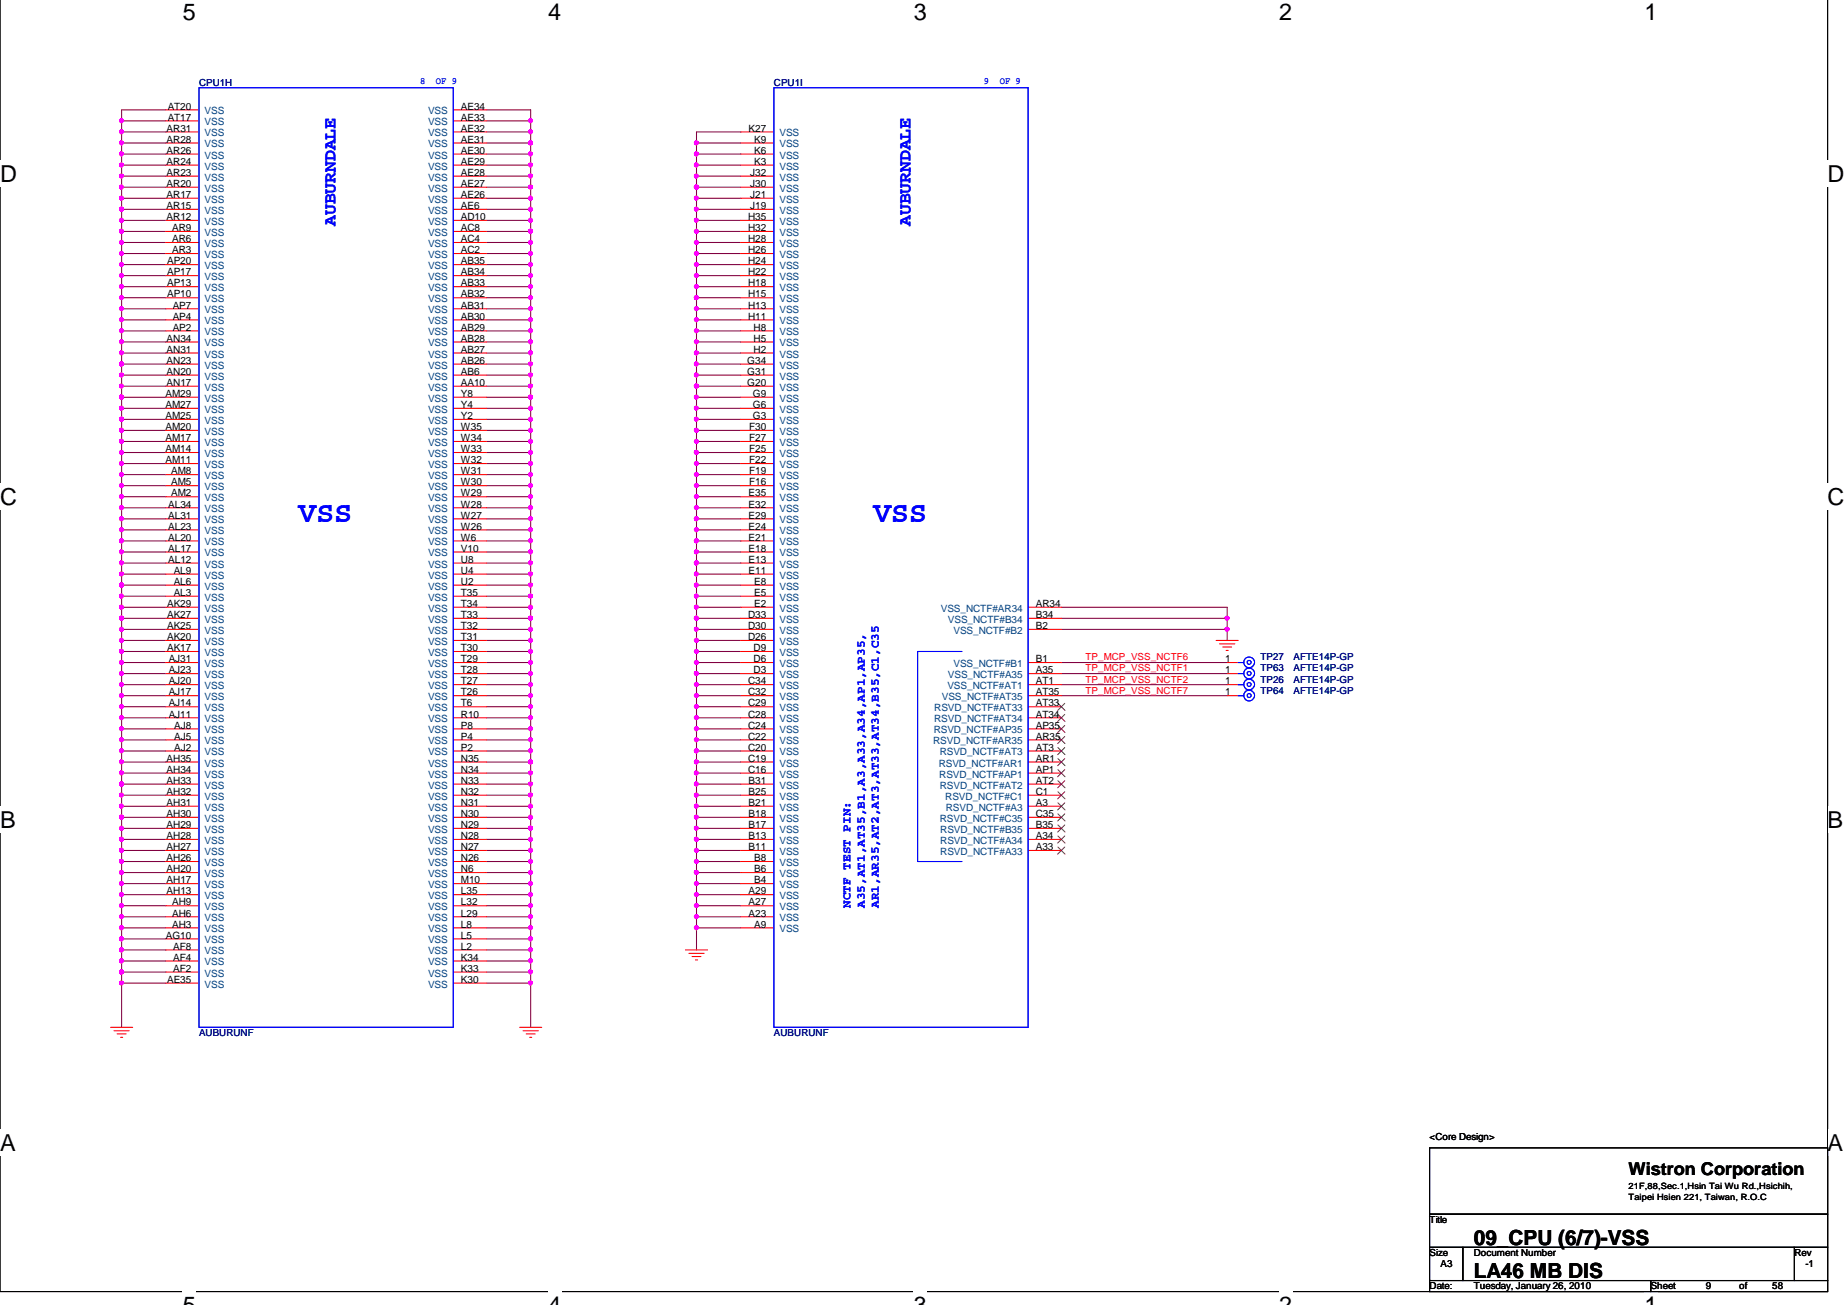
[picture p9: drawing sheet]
<svg xmlns="http://www.w3.org/2000/svg" width="297mm" height="210mm" viewBox="0 0 297 210" stroke-linecap="round" stroke-linejoin="round" font-family="sans-serif">
<path d="M0 -.1v207.8h293.9v-207.8" fill="none" stroke="#000" stroke-width=".17"/>
<g fill="#fff">
<path d="M29.4 -.1h2.1v4.2h-2.1z"/>
<path d="M29.4 207.7h2.1v2.2h-2.1z"/>
<path d="M88.1 -.1h2.2v4.2h-2.2z"/>
<path d="M88.1 207.7h2.2v2.2h-2.2z"/>
<path d="M146.9 -.1h2.2v4.2h-2.2z"/>
<path d="M146.9 207.7h2.2v2.2h-2.2z"/>
<path d="M205.7 -.1h2.1v4.2h-2.1z"/>
<path d="M205.7 207.7h2.1v2.2h-2.1z"/>
<path d="M264.5 -.1h2.1v4.2h-2.1z"/>
<path d="M264.5 207.7h2.1v2.2h-2.1z"/>
<path d="M0 25.8h2.8v4.3h-2.8z"/>
<path d="M293.9 25.8h2.8v4.3h-2.8z"/>
<path d="M0 77.8h2.8v4.2h-2.8z"/>
<path d="M293.9 77.8h2.8v4.2h-2.8z"/>
<path d="M0 129.8h2.5v4.2h-2.5z"/>
<path d="M293.9 129.8h2.6v4.2h-2.6z"/>
<path d="M0 181.7h2.5v4.2h-2.5z"/>
<path d="M293.9 181.7h2.6v4.2h-2.6z"/>
</g>
<g fill="none" stroke="#800040" stroke-width=".17">
<path d="M19.6 19.4h7.1M26.7 17.7h-7.1v147.5M78.2 17.7h7.1v147.5M78.2 19.4h7.1M19.6 24.8h7.1M19.6 26.6h7.1M19.6 28.3h7.1M19.6 37.2h7.1M19.6 39h7.1M19.6 30.1h7.1M19.6 31.9h7.1M19.6 33.7h7.1"/>
<path d="M19.6 35.4h7.1M19.6 21.2h7.1M19.6 23h7.1M78.2 24.8h7.1M78.2 26.6h7.1M78.2 28.3h7.1M78.2 37.2h7.1M78.2 39h7.1M78.2 30.1h7.1M78.2 31.9h7.1M78.2 33.7h7.1M78.2 35.4h7.1"/>
<path d="M78.2 21.2h7.1M78.2 23h7.1M112 24.8h7.1M112 26.6h7.1M112 28.3h7.1M112 37.2h7.1M112 39h7.1M112 30.1h7.1M112 31.9h7.1M112 33.7h7.1M112 35.4h7.1M112 23h7.1"/>
<path d="M119.1 21.2h-7.1v131.6M19.6 40.8h7.1M19.6 49.7h7.1M19.6 51.4h7.1M19.6 42.6h7.1M19.6 53.2h7.1M19.6 44.3h7.1M19.6 46.1h7.1M19.6 47.9h7.1M19.6 55h7.1M19.6 56.8h7.1M19.6 58.6h7.1"/>
<path d="M78.2 40.8h7.1M78.2 49.7h7.1M78.2 51.4h7.1M78.2 42.6h7.1M78.2 53.2h7.1M78.2 44.3h7.1M78.2 46.1h7.1M78.2 47.9h7.1M78.2 55h7.1M78.2 56.8h7.1M78.2 58.6h7.1M112 40.8h7.1"/>
<path d="M112 49.7h7.1M112 51.4h7.1M112 42.6h7.1M112 53.2h7.1M112 44.3h7.1M112 46.1h7.1M112 47.9h7.1M112 55h7.1M112 56.8h7.1M112 58.6h7.1M19.6 62.1h7.1M19.6 63.9h7.1"/>
<path d="M19.6 65.7h7.1M19.6 74.6h7.1M19.6 76.3h7.1M19.6 67.5h7.1M19.6 78.1h7.1M19.6 69.2h7.1M19.6 71h7.1M19.6 72.8h7.1M19.6 79.9h7.1M19.6 60.3h7.1M78.2 62.1h7.1M78.2 63.9h7.1"/>
<path d="M78.2 65.7h7.1M78.2 74.6h7.1M78.2 76.3h7.1M78.2 67.5h7.1M78.2 78.1h7.1M78.2 69.2h7.1M78.2 71h7.1M78.2 72.8h7.1M78.2 79.9h7.1M78.2 60.3h7.1M112 62.1h7.1M112 63.9h7.1"/>
<path d="M112 65.7h7.1M112 74.6h7.1M112 76.3h7.1M112 67.5h7.1M112 78.1h7.1M112 69.2h7.1M112 71h7.1M112 72.8h7.1M112 79.9h7.1M112 60.3h7.1M19.6 99.5h7.1M19.6 92.3h7.1"/>
<path d="M19.6 94.1h7.1M19.6 95.9h7.1M19.6 97.7h7.1M19.6 87h7.1M19.6 88.8h7.1M19.6 90.6h7.1M19.6 81.7h7.1M19.6 83.5h7.1M19.6 85.2h7.1M78.2 99.5h7.1M78.2 92.3h7.1M78.2 94.1h7.1"/>
<path d="M78.2 95.9h7.1M78.2 97.7h7.1M78.2 87h7.1M78.2 88.8h7.1M78.2 90.6h7.1M78.2 81.7h7.1M78.2 83.5h7.1M78.2 85.2h7.1M112 99.5h7.1M112 92.3h7.1M112 94.1h7.1M112 95.9h7.1"/>
<path d="M112 97.7h7.1M112 87h7.1M112 88.8h7.1M112 90.6h7.1M112 81.7h7.1M112 83.5h7.1M112 85.2h7.1M170.7 99.5h26.7M170.7 97.7h26.7v5.3M19.6 101.2h7.1M19.6 103h7.1M19.6 111.9h7.1"/>
<path d="M19.6 113.7h7.1M19.6 104.8h7.1M19.6 115.5h7.1M19.6 106.6h7.1M19.6 108.3h7.1M19.6 110.1h7.1M19.6 117.2h7.1M19.6 119h7.1M78.2 101.2h7.1M78.2 103h7.1M78.2 111.9h7.1M78.2 113.7h7.1"/>
<path d="M78.2 104.8h7.1M78.2 115.5h7.1M78.2 106.6h7.1M78.2 108.3h7.1M78.2 110.1h7.1M78.2 117.2h7.1M78.2 119h7.1M112 101.2h7.1M112 103h7.1M112 111.9h7.1M112 113.7h7.1M112 104.8h7.1"/>
<path d="M112 115.5h7.1M112 106.6h7.1M112 108.3h7.1M112 110.1h7.1M112 117.2h7.1M112 119h7.1M170.7 101.2h26.7M170.7 111.9h26.7M170.7 106.6h26.7M170.7 108.3h26.7M170.7 110.1h26.7M19.6 124.3h7.1"/>
<path d="M19.6 126.1h7.1M19.6 127.9h7.1M19.6 120.8h7.1M19.6 122.6h7.1M19.6 131.5h7.1M19.6 133.2h7.1M19.6 135h7.1M19.6 129.7h7.1M19.6 136.8h7.1M19.6 138.6h7.1M78.2 124.3h7.1M78.2 126.1h7.1"/>
<path d="M78.2 127.9h7.1M78.2 120.8h7.1M78.2 122.6h7.1M78.2 131.5h7.1M78.2 133.2h7.1M78.2 135h7.1M78.2 129.7h7.1M78.2 136.8h7.1M78.2 138.6h7.1M112 124.3h7.1M112 126.1h7.1M112 127.9h7.1"/>
<path d="M112 120.8h7.1M112 122.6h7.1M112 131.5h7.1M112 133.2h7.1M112 135h7.1M112 129.7h7.1M112 136.8h7.1M112 138.6h7.1M19.6 143.9h7.1M19.6 145.7h7.1M19.6 147.5h7.1M19.6 140.3h7.1"/>
<path d="M19.6 142.1h7.1M19.6 154.6h7.1M19.6 156.4h7.1M19.6 158.1h7.1M19.6 149.2h7.1M19.6 151h7.1M19.6 152.8h7.1M78.2 143.9h7.1M78.2 145.7h7.1M78.2 147.5h7.1M78.2 140.3h7.1M78.2 142.1h7.1"/>
<path d="M78.2 154.6h7.1M78.2 156.4h7.1M78.2 158.1h7.1M78.2 149.2h7.1M78.2 151h7.1M78.2 152.8h7.1M112 143.9h7.1M112 145.7h7.1M112 147.5h7.1M112 140.3h7.1M112 142.1h7.1M112 149.2h7.1"/>
</g>
<g fill="#f0f" stroke="#f0f" stroke-width=".17">
<circle cx="19.5" cy="99.4" r=".32"/>
<circle cx="19.5" cy="92.3" r=".32"/>
<circle cx="19.5" cy="111.9" r=".32"/>
<circle cx="19.5" cy="113.7" r=".32"/>
<circle cx="19.5" cy="104.8" r=".32"/>
<circle cx="19.5" cy="115.4" r=".32"/>
<circle cx="19.5" cy="106.5" r=".32"/>
<circle cx="19.5" cy="108.3" r=".32"/>
<circle cx="19.5" cy="94.1" r=".32"/>
<circle cx="19.5" cy="124.3" r=".32"/>
<circle cx="19.5" cy="126.1" r=".32"/>
<circle cx="19.5" cy="117.2" r=".32"/>
<circle cx="19.5" cy="24.8" r=".32"/>
<circle cx="19.5" cy="119" r=".32"/>
<circle cx="19.5" cy="120.8" r=".32"/>
<circle cx="19.5" cy="122.5" r=".32"/>
<circle cx="19.5" cy="97.7" r=".32"/>
<circle cx="19.5" cy="127.9" r=".32"/>
<circle cx="19.5" cy="101.2" r=".32"/>
<circle cx="19.5" cy="110.1" r=".32"/>
<circle cx="19.5" cy="103" r=".32"/>
<circle cx="85.3" cy="158.1" r=".32"/>
<circle cx="85.3" cy="90.5" r=".32"/>
<circle cx="85.3" cy="79.9" r=".32"/>
<circle cx="85.3" cy="76.3" r=".32"/>
<circle cx="85.3" cy="47.9" r=".32"/>
<circle cx="85.3" cy="30.1" r=".32"/>
<circle cx="85.3" cy="149.2" r=".32"/>
<circle cx="85.3" cy="142.1" r=".32"/>
<circle cx="85.3" cy="94.1" r=".32"/>
<circle cx="85.3" cy="65.6" r=".32"/>
<circle cx="85.3" cy="62.1" r=".32"/>
<circle cx="85.3" cy="51.4" r=".32"/>
<circle cx="85.3" cy="26.5" r=".32"/>
<circle cx="85.3" cy="21.2" r=".32"/>
<circle cx="85.3" cy="33.6" r=".32"/>
<circle cx="85.3" cy="108.3" r=".32"/>
<circle cx="85.3" cy="113.7" r=".32"/>
<circle cx="85.3" cy="140.3" r=".32"/>
<circle cx="85.3" cy="87" r=".32"/>
<circle cx="85.3" cy="39" r=".32"/>
<circle cx="85.3" cy="120.8" r=".32"/>
<circle cx="85.3" cy="126.1" r=".32"/>
<circle cx="85.3" cy="124.3" r=".32"/>
<circle cx="85.3" cy="106.5" r=".32"/>
<circle cx="85.3" cy="85.2" r=".32"/>
<circle cx="85.3" cy="67.4" r=".32"/>
<circle cx="85.3" cy="44.3" r=".32"/>
<circle cx="85.3" cy="122.5" r=".32"/>
<circle cx="85.3" cy="103" r=".32"/>
<circle cx="85.3" cy="23" r=".32"/>
<circle cx="85.3" cy="143.9" r=".32"/>
<circle cx="85.3" cy="46.1" r=".32"/>
<circle cx="85.3" cy="81.6" r=".32"/>
<circle cx="85.3" cy="56.8" r=".32"/>
<circle cx="85.3" cy="40.8" r=".32"/>
<circle cx="85.3" cy="24.8" r=".32"/>
<circle cx="85.3" cy="127.9" r=".32"/>
<circle cx="85.3" cy="83.4" r=".32"/>
<circle cx="85.3" cy="136.8" r=".32"/>
<circle cx="85.3" cy="152.8" r=".32"/>
<circle cx="85.3" cy="151" r=".32"/>
<circle cx="85.3" cy="138.5" r=".32"/>
<circle cx="85.3" cy="117.2" r=".32"/>
<circle cx="85.3" cy="111.9" r=".32"/>
<circle cx="85.3" cy="88.8" r=".32"/>
<circle cx="85.3" cy="63.9" r=".32"/>
<circle cx="85.3" cy="145.7" r=".32"/>
<circle cx="85.3" cy="110.1" r=".32"/>
<circle cx="85.3" cy="42.5" r=".32"/>
<circle cx="85.3" cy="49.6" r=".32"/>
<circle cx="85.3" cy="154.5" r=".32"/>
<circle cx="85.3" cy="97.7" r=".32"/>
<circle cx="85.3" cy="92.3" r=".32"/>
<circle cx="85.3" cy="58.5" r=".32"/>
<circle cx="85.3" cy="55" r=".32"/>
<circle cx="85.3" cy="53.2" r=".32"/>
<circle cx="85.3" cy="99.4" r=".32"/>
<circle cx="85.3" cy="74.5" r=".32"/>
<circle cx="85.3" cy="37.2" r=".32"/>
<circle cx="85.3" cy="28.3" r=".32"/>
<circle cx="85.3" cy="115.4" r=".32"/>
<circle cx="85.3" cy="104.8" r=".32"/>
<circle cx="85.3" cy="101.2" r=".32"/>
<circle cx="19.5" cy="131.4" r=".32"/>
<circle cx="19.5" cy="135" r=".32"/>
<circle cx="19.5" cy="143.9" r=".32"/>
<circle cx="19.5" cy="145.7" r=".32"/>
<circle cx="19.5" cy="136.8" r=".32"/>
<circle cx="19.5" cy="138.5" r=".32"/>
<circle cx="19.5" cy="140.3" r=".32"/>
<circle cx="19.5" cy="142.1" r=".32"/>
<circle cx="19.5" cy="129.7" r=".32"/>
<circle cx="19.5" cy="133.2" r=".32"/>
<circle cx="19.5" cy="147.4" r=".32"/>
<circle cx="19.5" cy="28.3" r=".32"/>
<circle cx="112" cy="85.2" r=".32"/>
<circle cx="112" cy="78.1" r=".32"/>
<circle cx="112" cy="136.8" r=".32"/>
<circle cx="112" cy="124.3" r=".32"/>
<circle cx="112" cy="97.7" r=".32"/>
<circle cx="112" cy="92.3" r=".32"/>
<circle cx="112" cy="76.3" r=".32"/>
<circle cx="112" cy="133.2" r=".32"/>
<circle cx="112" cy="74.5" r=".32"/>
<circle cx="112" cy="24.8" r=".32"/>
<circle cx="112" cy="51.4" r=".32"/>
<circle cx="112" cy="49.6" r=".32"/>
<circle cx="112" cy="56.8" r=".32"/>
<circle cx="112" cy="44.3" r=".32"/>
<circle cx="112" cy="142.1" r=".32"/>
<circle cx="112" cy="101.2" r=".32"/>
<circle cx="112" cy="106.5" r=".32"/>
<circle cx="112" cy="103" r=".32"/>
<circle cx="112" cy="40.8" r=".32"/>
<circle cx="112" cy="23" r=".32"/>
<circle cx="112" cy="31.9" r=".32"/>
<circle cx="112" cy="122.5" r=".32"/>
<circle cx="112" cy="35.4" r=".32"/>
<circle cx="112" cy="120.8" r=".32"/>
<circle cx="112" cy="115.4" r=".32"/>
<circle cx="112" cy="60.3" r=".32"/>
<circle cx="112" cy="65.6" r=".32"/>
<circle cx="112" cy="140.3" r=".32"/>
<circle cx="112" cy="131.4" r=".32"/>
<circle cx="112" cy="37.2" r=".32"/>
<circle cx="112" cy="111.9" r=".32"/>
<circle cx="112" cy="110.1" r=".32"/>
<circle cx="112" cy="108.3" r=".32"/>
<circle cx="112" cy="88.8" r=".32"/>
<circle cx="112" cy="55" r=".32"/>
<circle cx="112" cy="53.2" r=".32"/>
<circle cx="112" cy="33.6" r=".32"/>
<circle cx="112" cy="127.9" r=".32"/>
<circle cx="112" cy="126.1" r=".32"/>
<circle cx="112" cy="72.8" r=".32"/>
<circle cx="112" cy="30.1" r=".32"/>
<circle cx="112" cy="63.9" r=".32"/>
<circle cx="112" cy="143.9" r=".32"/>
<circle cx="112" cy="129.7" r=".32"/>
<circle cx="112" cy="94.1" r=".32"/>
<circle cx="112" cy="90.5" r=".32"/>
<circle cx="112" cy="99.4" r=".32"/>
<circle cx="112" cy="113.7" r=".32"/>
<circle cx="112" cy="62.1" r=".32"/>
<circle cx="112" cy="47.9" r=".32"/>
<circle cx="112" cy="145.7" r=".32"/>
<circle cx="112" cy="39" r=".32"/>
<circle cx="19.5" cy="154.5" r=".32"/>
<circle cx="19.5" cy="156.3" r=".32"/>
<circle cx="19.5" cy="158.1" r=".32"/>
<circle cx="19.5" cy="149.2" r=".32"/>
<circle cx="19.5" cy="151" r=".32"/>
<circle cx="19.5" cy="152.8" r=".32"/>
<circle cx="197.3" cy="99.4" r=".32"/>
<circle cx="197.3" cy="101.2" r=".32"/>
<circle cx="19.5" cy="37.2" r=".32"/>
<circle cx="19.5" cy="30.1" r=".32"/>
<circle cx="19.5" cy="40.8" r=".32"/>
<circle cx="19.5" cy="31.9" r=".32"/>
<circle cx="19.5" cy="33.6" r=".32"/>
<circle cx="19.5" cy="35.4" r=".32"/>
<circle cx="19.5" cy="19.4" r=".32"/>
<circle cx="85.3" cy="131.4" r=".32"/>
<circle cx="85.3" cy="133.2" r=".32"/>
<circle cx="85.3" cy="135" r=".32"/>
<circle cx="85.3" cy="35.4" r=".32"/>
<circle cx="85.3" cy="71" r=".32"/>
<circle cx="85.3" cy="72.8" r=".32"/>
<circle cx="19.5" cy="42.5" r=".32"/>
<circle cx="19.5" cy="44.3" r=".32"/>
<circle cx="19.5" cy="46.1" r=".32"/>
<circle cx="19.5" cy="47.9" r=".32"/>
<circle cx="19.5" cy="49.6" r=".32"/>
<circle cx="19.5" cy="51.4" r=".32"/>
<circle cx="19.5" cy="55" r=".32"/>
<circle cx="19.5" cy="21.2" r=".32"/>
<circle cx="112" cy="119" r=".32"/>
<circle cx="19.5" cy="62.1" r=".32"/>
<circle cx="19.5" cy="63.9" r=".32"/>
<circle cx="112" cy="28.3" r=".32"/>
<circle cx="19.5" cy="74.5" r=".32"/>
<circle cx="19.5" cy="67.4" r=".32"/>
<circle cx="19.5" cy="69.2" r=".32"/>
<circle cx="19.5" cy="71" r=".32"/>
<circle cx="112" cy="138.5" r=".32"/>
<circle cx="112" cy="149.2" r=".32"/>
<circle cx="19.5" cy="56.8" r=".32"/>
<circle cx="19.5" cy="87" r=".32"/>
<circle cx="19.5" cy="79.9" r=".32"/>
<circle cx="19.5" cy="81.6" r=".32"/>
<circle cx="19.5" cy="83.4" r=".32"/>
<circle cx="19.5" cy="85.2" r=".32"/>
<circle cx="19.5" cy="58.5" r=".32"/>
<circle cx="19.5" cy="76.3" r=".32"/>
<circle cx="19.5" cy="65.6" r=".32"/>
<circle cx="19.5" cy="90.5" r=".32"/>
<circle cx="19.5" cy="78.1" r=".32"/>
<circle cx="19.5" cy="72.8" r=".32"/>
<circle cx="112" cy="46.1" r=".32"/>
<circle cx="112" cy="69.2" r=".32"/>
<circle cx="112" cy="71" r=".32"/>
<circle cx="112" cy="81.6" r=".32"/>
<circle cx="112" cy="83.4" r=".32"/>
<circle cx="112" cy="87" r=".32"/>
<circle cx="19.5" cy="23" r=".32"/>
<circle cx="19.5" cy="26.5" r=".32"/>
<circle cx="85.3" cy="147.4" r=".32"/>
<circle cx="85.3" cy="156.3" r=".32"/>
<circle cx="112" cy="58.5" r=".32"/>
<circle cx="112" cy="79.9" r=".32"/>
<circle cx="112" cy="26.5" r=".32"/>
<circle cx="19.5" cy="60.3" r=".32"/>
<circle cx="112" cy="95.9" r=".32"/>
<circle cx="112" cy="117.2" r=".32"/>
<circle cx="112" cy="147.4" r=".32"/>
<circle cx="19.5" cy="95.9" r=".32"/>
<circle cx="19.5" cy="88.8" r=".32"/>
<circle cx="112" cy="135" r=".32"/>
<circle cx="85.3" cy="31.9" r=".32"/>
<circle cx="19.5" cy="39" r=".32"/>
<circle cx="112" cy="42.5" r=".32"/>
<circle cx="85.3" cy="78.1" r=".32"/>
<circle cx="112" cy="67.4" r=".32"/>
<circle cx="85.3" cy="69.2" r=".32"/>
<circle cx="85.3" cy="60.3" r=".32"/>
<circle cx="85.3" cy="19.4" r=".32"/>
<circle cx="85.3" cy="129.7" r=".32"/>
<circle cx="85.3" cy="95.9" r=".32"/>
<circle cx="19.5" cy="53.2" r=".32"/>
<circle cx="85.3" cy="119" r=".32"/>
<circle cx="112" cy="104.8" r=".32"/>
</g>
<g fill="none" stroke="#f00" stroke-width=".17">
<path d="M26.7 17.7h5.3M26.7 19.4h5.3M72.9 17.7h5.3M72.9 19.4h5.3M26.7 21.2h5.3M26.7 23h5.3M26.7 24.8h5.3M26.7 26.6h5.3M26.7 28.3h5.3M26.7 30.1h5.3M26.7 31.9h5.3M26.7 33.7h5.3"/>
<path d="M26.7 35.4h5.3M26.7 37.2h5.3M26.7 39h5.3M72.9 21.2h5.3M72.9 23h5.3M72.9 24.8h5.3M72.9 26.6h5.3M72.9 28.3h5.3M72.9 30.1h5.3M72.9 31.9h5.3M72.9 33.7h5.3M72.9 35.4h5.3"/>
<path d="M72.9 37.2h5.3M72.9 39h5.3M119.1 21.2h5.4M119.1 23h5.4M119.1 24.8h5.4M119.1 26.6h5.4M119.1 28.3h5.4M119.1 30.1h5.4M119.1 31.9h5.4M119.1 33.7h5.4M119.1 35.4h5.4M119.1 37.2h5.4"/>
<path d="M119.1 39h5.4M26.7 40.8h5.3M26.7 42.6h5.3M26.7 44.3h5.3M26.7 46.1h5.3M26.7 47.9h5.3M26.7 49.7h5.3M26.7 51.4h5.3M26.7 53.2h5.3M26.7 55h5.3M26.7 56.8h5.3M26.7 58.6h5.3"/>
<path d="M72.9 40.8h5.3M72.9 42.6h5.3M72.9 44.3h5.3M72.9 46.1h5.3M72.9 47.9h5.3M72.9 49.7h5.3M72.9 51.4h5.3M72.9 53.2h5.3M72.9 55h5.3M72.9 56.8h5.3M72.9 58.6h5.3M119.1 40.8h5.4"/>
<path d="M119.1 42.6h5.4M119.1 44.3h5.4M119.1 46.1h5.4M119.1 47.9h5.4M119.1 49.7h5.4M119.1 51.4h5.4M119.1 53.2h5.4M119.1 55h5.4M119.1 56.8h5.4M119.1 58.6h5.4M26.7 60.3h5.3M26.7 62.1h5.3"/>
<path d="M26.7 63.9h5.3M26.7 65.7h5.3M26.7 67.5h5.3M26.7 69.2h5.3M26.7 71h5.3M26.7 72.8h5.3M26.7 74.6h5.3M26.7 76.3h5.3M26.7 78.1h5.3M26.7 79.9h5.3M72.9 60.3h5.3M72.9 62.1h5.3"/>
<path d="M72.9 63.9h5.3M72.9 65.7h5.3M72.9 67.5h5.3M72.9 69.2h5.3M72.9 71h5.3M72.9 72.8h5.3M72.9 74.6h5.3M72.9 76.3h5.3M72.9 78.1h5.3M72.9 79.9h5.3M119.1 60.3h5.4M119.1 62.1h5.4"/>
<path d="M119.1 63.9h5.4M119.1 65.7h5.4M119.1 67.5h5.4M119.1 69.2h5.4M119.1 71h5.4M119.1 72.8h5.4M119.1 74.6h5.4M119.1 76.3h5.4M119.1 78.1h5.4M119.1 79.9h5.4M26.7 81.7h5.3M26.7 83.5h5.3"/>
<path d="M26.7 85.2h5.3M26.7 87h5.3M26.7 88.8h5.3M26.7 90.6h5.3M26.7 92.3h5.3M26.7 94.1h5.3M26.7 95.9h5.3M26.7 97.7h5.3M26.7 99.5h5.3M72.9 81.7h5.3M72.9 83.5h5.3M72.9 85.2h5.3"/>
<path d="M72.9 87h5.3M72.9 88.8h5.3M72.9 90.6h5.3M72.9 92.3h5.3M72.9 94.1h5.3M72.9 95.9h5.3M72.9 97.7h5.3M72.9 99.5h5.3M119.1 81.7h5.4M119.1 83.5h5.4M119.1 85.2h5.4M119.1 87h5.4"/>
<path d="M119.1 88.8h5.4M119.1 90.6h5.4M119.1 92.3h5.4M119.1 94.1h5.4M119.1 95.9h5.4M119.1 97.7h5.4M119.1 99.5h5.4M165.4 97.7h5.3M165.4 99.5h5.3M26.7 103h5.3M26.7 101.2h5.3M26.7 104.8h5.3"/>
<path d="M26.7 106.6h5.3M26.7 108.3h5.3M26.7 110.1h5.3M26.7 111.9h5.3M26.7 113.7h5.3M26.7 115.5h5.3M26.7 117.2h5.3M26.7 119h5.3M72.9 103h5.3M72.9 101.2h5.3M72.9 104.8h5.3M72.9 106.6h5.3"/>
<path d="M72.9 108.3h5.3M72.9 110.1h5.3M72.9 111.9h5.3M72.9 113.7h5.3M72.9 115.5h5.3M72.9 117.2h5.3M72.9 119h5.3M119.1 103h5.4M119.1 101.2h5.4M119.1 104.8h5.4M119.1 106.6h5.4M119.1 108.3h5.4"/>
<path d="M119.1 110.1h5.4M119.1 111.9h5.4M119.1 113.7h5.4M119.1 115.5h5.4M119.1 117.2h5.4M119.1 119h5.4M165.4 101.2h5.3M165.4 106.6h5.3M165.4 108.3h5.3M165.4 110.1h5.3M165.4 111.9h5.3M165.4 113.7h5.3"/>
<path d="M165.4 115.5h5.3M165.4 117.2h5.3M165.4 119h5.3M195.6 103h3.5M196.1 103.6h2.5M196.6 104.1h1.5M197.2 104.6h.3M197.4 106.6h1.7M197.4 108.3h1.7M197.4 110.1h1.7M197.4 111.9h1.7M26.7 120.8h5.3"/>
<path d="M26.7 122.6h5.3M26.7 124.3h5.3M26.7 126.1h5.3M26.7 127.9h5.3M26.7 129.7h5.3M26.7 131.5h5.3M26.7 133.2h5.3M26.7 135h5.3M26.7 136.8h5.3M26.7 138.6h5.3M72.9 120.8h5.3M72.9 122.6h5.3"/>
<path d="M72.9 124.3h5.3M72.9 126.1h5.3M72.9 127.9h5.3M72.9 129.7h5.3M72.9 131.5h5.3M72.9 133.2h5.3M72.9 135h5.3M72.9 136.8h5.3M72.9 138.6h5.3M119.1 120.8h5.4M119.1 122.6h5.4M119.1 124.3h5.4"/>
<path d="M119.1 126.1h5.4M119.1 127.9h5.4M119.1 129.7h5.4M119.1 131.5h5.4M119.1 133.2h5.4M119.1 135h5.4M119.1 136.8h5.4M119.1 138.6h5.4M165.4 120.8h5.3M165.4 122.6h5.3M165.4 124.3h5.3M165.4 126.1h5.3"/>
<path d="M165.4 127.9h5.3M165.4 129.7h5.3M165.4 131.5h5.3M165.4 133.2h5.3M165.4 135h5.3M165.4 136.8h5.3M26.7 152.8h5.3M26.7 140.3h5.3M26.7 142.1h5.3M26.7 143.9h5.3M26.7 145.7h5.3M26.7 147.5h5.3"/>
<path d="M26.7 149.2h5.3M26.7 151h5.3M26.7 154.6h5.3M26.7 156.4h5.3M26.7 158.1h5.3M72.9 152.8h5.3M72.9 140.3h5.3M72.9 142.1h5.3M72.9 143.9h5.3M72.9 145.7h5.3M72.9 147.5h5.3M72.9 149.2h5.3"/>
<path d="M72.9 151h5.3M72.9 154.6h5.3M72.9 156.4h5.3M72.9 158.1h5.3M110.2 152.8h3.6M110.8 153.3h2.4M111.3 153.9h1.4M111.8 154.4h.4M119.1 140.3h5.4M119.1 142.1h5.4M119.1 143.9h5.4M119.1 145.7h5.4"/>
<path d="M119.1 147.5h5.4M119.1 149.2h5.4M17.8 165.2h3.5M18.3 165.8h2.5M18.8 166.3h1.5M19.4 166.8h.3M83.6 165.2h3.5M84.1 165.8h2.5M84.6 166.3h1.5M85.2 166.8h.3"/>
</g>
<path d="M229.9 184.6h64v10.7h-64zM229.9 195.3h64v5.3h-64zM229.9 200.6h5.3v5.4h-5.3zM229.9 206h35.6v1.7h-35.6zM235.2 200.6h53.4v5.4h-53.4zM265.5 206h28.4v1.7h-28.4zM288.6 200.6h5.3v5.4h-5.3z" fill="none" stroke="#000" stroke-width=".17"/>
<g fill="none" stroke="#804000" stroke-width=".16">
<path d="M170.1 113.1l1.2 1.2M170.1 114.9l1.2 1.1M170.1 116.7l1.2 1.1M170.1 118.5l1.2 1.1M171.2 113.1l-1.1 1.2M171.2 114.9l-1.1 1.1M171.2 116.7l-1.1 1.1M171.2 118.5l-1.1 1.1M170.1 120.2l1.2 1.2M170.1 122l1.2 1.2M170.1 123.8l1.2 1.1M170.1 125.6l1.2 1.1"/>
<path d="M170.1 127.4l1.2 1.1M170.1 129.1l1.2 1.2M170.1 130.9l1.2 1.2M170.1 132.7l1.2 1.1M170.1 134.5l1.2 1.1M170.1 136.2l1.2 1.2M171.2 120.2l-1.1 1.2M171.2 122l-1.1 1.2M171.2 123.8l-1.1 1.1M171.2 125.6l-1.1 1.1M171.2 127.4l-1.1 1.1M171.2 129.1l-1.1 1.2"/>
<path d="M171.2 130.9l-1.1 1.2M171.2 132.7l-1.1 1.1M171.2 134.5l-1.1 1.1M171.2 136.2l-1.1 1.2"/>
</g>
<g fill="none" stroke="#00f" stroke-width=".17">
<path d="M32 14.1h40.9v151.1h-40.9zM124.5 14.1h40.9v151.1h-40.9zM154.7 104.8h-7.1v33.8h7.1M199.1 111.9h.9M199.1 106.6h.9M199.1 110.1h.9M199.1 108.3h.9"/>
<circle cx="200.9" cy="106.5" r=".32"/>
<circle cx="200.9" cy="111.9" r=".32"/>
<circle cx="200.9" cy="108.3" r=".32"/>
<circle cx="200.9" cy="110.1" r=".32"/>
<circle cx="200.9" cy="106.5" r=".87"/>
<circle cx="200.9" cy="111.9" r=".87"/>
<circle cx="200.9" cy="108.3" r=".87"/>
<circle cx="200.9" cy="110.1" r=".87"/>
</g>
<g font-size="4.8" fill="#00f">
<text x="48" y="83.9">VSS</text>
<text x="140.5" y="83.9">VSS</text>
</g>
<g font-size="3.8">
<text x="29.4" y="3.3">5</text>
<text x="88.1" y="3.3">4</text>
<text x="146.9" y="3.3">3</text>
<text x="205.7" y="3.3">2</text>
<text x="264.5" y="3.3">1</text>
<text x="0" y="29.2">D</text>
<text x="293.9" y="29.2">D</text>
<text x="0" y="81.2">C</text>
<text x="293.9" y="81.2">C</text>
<text x="0" y="133.2">B</text>
<text x="293.9" y="133.2">B</text>
<text x="0" y="185.1">A</text>
<text x="293.9" y="185.1">A</text>
</g>
<g font-size="3.3">
<text x="237" y="200.2">09_CPU (6/7)-VSS</text>
<text x="237" y="205.5">LA46 MB DIS</text>
</g>
<g font-size="2.8" fill="#00f">
<text x="54" y="36.3" transform="rotate(-90 54 36.3)">AUBURNDALE</text>
<text x="146.4" y="36.3" transform="rotate(-90 146.4 36.3)">AUBURNDALE</text>
</g>
<text font-size="2.8" x="261.9" y="189">Wistron Corporation</text>
<g font-size="1.9" fill="#00f">
<text x="136.8" y="146" transform="rotate(-90 136.8 146)">NCTF TEST PIN:</text>
<text x="139.1" y="146" transform="rotate(-90 139.1 146)">A35,AT1,AT35,B1,A3,A33,A34,AP1,AP35,</text>
<text x="141.4" y="146" transform="rotate(-90 141.4 146)">AR1,AR35,AT2,AT3,AT33,AT34,B35,C1,C35</text>
</g>
<g font-size="1.6">
<text x="27" y="17.6">AT20</text>
<text x="74.1" y="17.6">AE34</text>
<text x="26.8" y="21.2">AR31</text>
<text x="26.8" y="23">AR28</text>
<text x="27" y="19.4">AT17</text>
<text x="74.1" y="19.4">AE33</text>
<text x="74.1" y="21.2">AE32</text>
<text x="74.1" y="23">AE31</text>
<text x="120.4" y="21.2">K27</text>
<text x="121.3" y="23">K9</text>
<text x="26.8" y="24.7">AR26</text>
<text x="26.8" y="26.5">AR24</text>
<text x="26.8" y="28.3">AR23</text>
<text x="74.1" y="24.7">AE30</text>
<text x="74.1" y="26.5">AE29</text>
<text x="74.1" y="28.3">AE28</text>
<text x="120.6" y="28.3">J32</text>
<text x="121.3" y="24.7">K6</text>
<text x="121.3" y="26.5">K3</text>
<text x="26.8" y="30.1">AR20</text>
<text x="26.8" y="31.8">AR17</text>
<text x="26.8" y="33.6">AR15</text>
<text x="26.8" y="35.4">AR12</text>
<text x="74.1" y="30.1">AE27</text>
<text x="74.1" y="31.8">AE26</text>
<text x="74.1" y="33.6">AE6</text>
<text x="74.1" y="35.4">AD10</text>
<text x="120.3" y="35.4">H35</text>
<text x="120.6" y="30.1">J30</text>
<text x="120.6" y="31.8">J21</text>
<text x="120.6" y="33.6">J19</text>
<text x="27.7" y="37.2">AR9</text>
<text x="27.7" y="39">AR6</text>
<text x="27.7" y="40.7">AR3</text>
<text x="74.1" y="37.2">AC8</text>
<text x="74.1" y="39">AC4</text>
<text x="74.1" y="40.7">AC2</text>
<text x="120.3" y="37.2">H32</text>
<text x="120.3" y="39">H28</text>
<text x="120.3" y="40.7">H26</text>
<text x="26.9" y="42.5">AP20</text>
<text x="26.9" y="44.3">AP17</text>
<text x="26.9" y="46.1">AP13</text>
<text x="26.9" y="47.9">AP10</text>
<text x="74.1" y="42.5">AB35</text>
<text x="74.1" y="44.3">AB34</text>
<text x="74.1" y="46.1">AB33</text>
<text x="74.1" y="47.9">AB32</text>
<text x="120.3" y="42.5">H24</text>
<text x="120.3" y="44.3">H22</text>
<text x="120.3" y="46.1">H18</text>
<text x="120.3" y="47.9">H15</text>
<text x="27.8" y="49.6">AP7</text>
<text x="27.8" y="51.4">AP4</text>
<text x="27.8" y="53.2">AP2</text>
<text x="74.1" y="49.6">AB31</text>
<text x="74.1" y="51.4">AB30</text>
<text x="74.1" y="53.2">AB29</text>
<text x="120.3" y="49.6">H13</text>
<text x="120.3" y="51.4">H11</text>
<text x="121.2" y="53.2">H8</text>
<text x="26.8" y="55">AN34</text>
<text x="26.8" y="56.7">AN31</text>
<text x="26.8" y="58.5">AN23</text>
<text x="74.1" y="55">AB28</text>
<text x="74.1" y="56.7">AB27</text>
<text x="74.1" y="58.5">AB26</text>
<text x="120.2" y="58.5">G34</text>
<text x="121.2" y="55">H5</text>
<text x="121.2" y="56.7">H2</text>
<text x="26.6" y="63.9">AM29</text>
<text x="26.6" y="65.6">AM27</text>
<text x="26.8" y="60.3">AN20</text>
<text x="26.8" y="62.1">AN17</text>
<text x="74.1" y="60.3">AB6</text>
<text x="74.1" y="62.1">AA10</text>
<text x="74.1" y="63.9">Y8</text>
<text x="74.1" y="65.6">Y4</text>
<text x="120.2" y="60.3">G31</text>
<text x="120.2" y="62.1">G20</text>
<text x="121.1" y="63.9">G9</text>
<text x="121.1" y="65.6">G6</text>
<text x="26.6" y="67.4">AM25</text>
<text x="26.6" y="69.2">AM20</text>
<text x="26.6" y="71">AM17</text>
<text x="74.1" y="67.4">Y2</text>
<text x="74.1" y="69.2">W35</text>
<text x="74.1" y="71">W34</text>
<text x="120.5" y="69.2">F30</text>
<text x="120.5" y="71">F27</text>
<text x="121.1" y="67.4">G3</text>
<text x="26.6" y="72.7">AM14</text>
<text x="26.6" y="74.5">AM11</text>
<text x="27.5" y="76.3">AM8</text>
<text x="74.1" y="72.7">W33</text>
<text x="74.1" y="74.5">W32</text>
<text x="74.1" y="76.3">W31</text>
<text x="120.5" y="72.7">F25</text>
<text x="120.5" y="74.5">F22</text>
<text x="120.5" y="76.3">F19</text>
<text x="27.1" y="81.6">AL34</text>
<text x="27.1" y="83.4">AL31</text>
<text x="27.5" y="78.1">AM5</text>
<text x="27.5" y="79.9">AM2</text>
<text x="74.1" y="78.1">W30</text>
<text x="74.1" y="79.9">W29</text>
<text x="74.1" y="81.6">W28</text>
<text x="74.1" y="83.4">W27</text>
<text x="120.4" y="79.9">E35</text>
<text x="120.4" y="81.6">E32</text>
<text x="120.4" y="83.4">E29</text>
<text x="120.5" y="78.1">F16</text>
<text x="27.1" y="85.2">AL23</text>
<text x="27.1" y="87">AL20</text>
<text x="27.1" y="88.7">AL17</text>
<text x="74.1" y="85.2">W26</text>
<text x="74.1" y="87">W6</text>
<text x="74.1" y="88.7">V10</text>
<text x="120.4" y="85.2">E24</text>
<text x="120.4" y="87">E21</text>
<text x="120.4" y="88.7">E18</text>
<text x="27.1" y="90.5">AL12</text>
<text x="27.9" y="92.3">AL9</text>
<text x="27.9" y="94.1">AL6</text>
<text x="27.9" y="95.9">AL3</text>
<text x="74.1" y="90.5">U8</text>
<text x="74.1" y="92.3">U4</text>
<text x="74.1" y="94.1">U2</text>
<text x="74.1" y="95.9">T35</text>
<text x="120.4" y="90.5">E13</text>
<text x="120.4" y="92.3">E11</text>
<text x="121.3" y="94.1">E8</text>
<text x="121.3" y="95.9">E5</text>
<text x="26.9" y="97.6">AK29</text>
<text x="26.9" y="99.4">AK27</text>
<text x="26.9" y="101.2">AK25</text>
<text x="74.1" y="97.6">T34</text>
<text x="74.1" y="99.4">T33</text>
<text x="74.1" y="101.2">T32</text>
<text x="120.3" y="99.4">D33</text>
<text x="120.3" y="101.2">D30</text>
<text x="121.3" y="97.6">E2</text>
<text x="166.6" y="97.6">AR34</text>
<text x="166.6" y="99.4">B34</text>
<text x="166.6" y="101.2">B2</text>
<text x="26.9" y="103">AK20</text>
<text x="26.9" y="104.7">AK17</text>
<text x="27.1" y="106.5">AJ31</text>
<text x="74.1" y="103">T31</text>
<text x="74.1" y="104.7">T30</text>
<text x="74.1" y="106.5">T29</text>
<text x="120.3" y="103">D26</text>
<text x="121.2" y="104.7">D9</text>
<text x="121.2" y="106.5">D6</text>
<text x="166.6" y="106.5">B1</text>
<text x="197" y="106.5">1</text>
<text x="27.1" y="108.3">AJ23</text>
<text x="27.1" y="110.1">AJ20</text>
<text x="27.1" y="111.9">AJ17</text>
<text x="27.1" y="113.6">AJ14</text>
<text x="74.1" y="108.3">T28</text>
<text x="74.1" y="110.1">T27</text>
<text x="74.1" y="111.9">T26</text>
<text x="74.1" y="113.6">T6</text>
<text x="120.3" y="110.1">C34</text>
<text x="120.3" y="111.9">C32</text>
<text x="120.3" y="113.6">C29</text>
<text x="121.2" y="108.3">D3</text>
<text x="166.6" y="111.9">AT35</text>
<text x="166.6" y="110.1">AT1</text>
<text x="166.6" y="108.3">A35</text>
<text x="166.6" y="113.6">AT33</text>
<text x="197" y="111.9">1</text>
<text x="197" y="110.1">1</text>
<text x="197" y="108.3">1</text>
<text x="27.1" y="115.4">AJ11</text>
<text x="28" y="117.2">AJ8</text>
<text x="28" y="119">AJ5</text>
<text x="74.1" y="115.4">R10</text>
<text x="74.1" y="117.2">P8</text>
<text x="74.1" y="119">P4</text>
<text x="120.3" y="115.4">C28</text>
<text x="120.3" y="117.2">C24</text>
<text x="120.3" y="119">C22</text>
<text x="166.6" y="119">AR35</text>
<text x="166.6" y="115.4">AT34</text>
<text x="166.6" y="117.2">AP35</text>
<text x="26.8" y="122.5">AH35</text>
<text x="26.8" y="124.3">AH34</text>
<text x="28" y="120.7">AJ2</text>
<text x="74.1" y="120.7">P2</text>
<text x="74.1" y="122.5">N35</text>
<text x="74.1" y="124.3">N34</text>
<text x="120.3" y="120.7">C20</text>
<text x="120.3" y="122.5">C19</text>
<text x="120.3" y="124.3">C16</text>
<text x="166.6" y="120.7">AT3</text>
<text x="166.6" y="122.5">AR1</text>
<text x="166.6" y="124.3">AP1</text>
<text x="26.8" y="126.1">AH33</text>
<text x="26.8" y="127.9">AH32</text>
<text x="26.8" y="129.6">AH31</text>
<text x="26.8" y="131.4">AH30</text>
<text x="74.1" y="126.1">N33</text>
<text x="74.1" y="127.9">N32</text>
<text x="74.1" y="129.6">N31</text>
<text x="74.1" y="131.4">N30</text>
<text x="120.4" y="126.1">B31</text>
<text x="120.4" y="127.9">B25</text>
<text x="120.4" y="129.6">B21</text>
<text x="120.4" y="131.4">B18</text>
<text x="166.6" y="126.1">AT2</text>
<text x="166.6" y="131.4">C35</text>
<text x="166.6" y="127.9">C1</text>
<text x="166.6" y="129.6">A3</text>
<text x="26.8" y="133.2">AH29</text>
<text x="26.8" y="135">AH28</text>
<text x="26.8" y="136.8">AH27</text>
<text x="74.1" y="133.2">N29</text>
<text x="74.1" y="135">N28</text>
<text x="74.1" y="136.8">N27</text>
<text x="120.4" y="133.2">B17</text>
<text x="120.4" y="135">B13</text>
<text x="120.4" y="136.8">B11</text>
<text x="166.6" y="133.2">B35</text>
<text x="166.6" y="135">A34</text>
<text x="166.6" y="136.8">A33</text>
<text x="26.8" y="138.5">AH26</text>
<text x="26.8" y="140.3">AH20</text>
<text x="26.8" y="142.1">AH17</text>
<text x="26.8" y="143.9">AH13</text>
<text x="74.1" y="138.5">N26</text>
<text x="74.1" y="140.3">N6</text>
<text x="74.1" y="142.1">M10</text>
<text x="74.1" y="143.9">L35</text>
<text x="120.4" y="143.9">A29</text>
<text x="121.3" y="138.5">B8</text>
<text x="121.3" y="140.3">B6</text>
<text x="121.3" y="142.1">B4</text>
<text x="27.7" y="145.6">AH9</text>
<text x="27.7" y="147.4">AH6</text>
<text x="27.7" y="149.2">AH3</text>
<text x="74.1" y="145.6">L32</text>
<text x="74.1" y="147.4">L29</text>
<text x="74.1" y="149.2">L8</text>
<text x="120.4" y="145.6">A27</text>
<text x="120.4" y="147.4">A23</text>
<text x="121.3" y="149.2">A9</text>
<text x="26.7" y="151">AG10</text>
<text x="27.9" y="152.8">AF8</text>
<text x="27.9" y="154.5">AF4</text>
<text x="74.1" y="151">L5</text>
<text x="74.1" y="152.8">L2</text>
<text x="74.1" y="154.5">K34</text>
<text x="26.9" y="158.1">AE35</text>
<text x="27.9" y="156.3">AF2</text>
<text x="74.1" y="156.3">K33</text>
<text x="74.1" y="158.1">K30</text>
<text x="229.9" y="183.4">&lt;Core Design&gt;</text>
<text x="229.9" y="196.7">Title</text>
<text x="229.9" y="202.1">Size</text>
<text x="231.7" y="203.8">A3</text>
<text x="237" y="202.1">Document Number</text>
<text x="288.6" y="202.1">Rev</text>
<text x="290.4" y="203.8">-1</text>
<text x="229.9" y="207.4">Date:</text>
<text x="237" y="207.4">Tuesday, January 26, 2010</text>
<text x="265.5" y="207.4">Sheet</text>
<text x="274.4" y="207.4">9</text>
<text x="279.7" y="207.4">of</text>
<text x="285" y="207.4">58</text>
</g>
<g font-size="1.6" fill="#000080">
<text x="32" y="13.8">CPU1H</text>
<text x="124.5" y="13.8">CPU1I</text>
<text x="202.7" y="106.2">TP27</text>
<text x="208" y="106.2">AFTE14P-GP</text>
<text x="202.7" y="111.6">TP64</text>
<text x="202.7" y="109.8">TP26</text>
<text x="202.7" y="108">TP63</text>
<text x="208" y="111.6">AFTE14P-GP</text>
<text x="208" y="109.8">AFTE14P-GP</text>
<text x="208" y="108">AFTE14P-GP</text>
<text x="32" y="166.7">AUBURUNF</text>
<text x="124.5" y="166.7">AUBURUNF</text>
</g>
<g font-size="1.6" fill="#00f">
<text x="67.6" y="13.6">8</text>
<text x="70.1" y="13.6">OF 9</text>
<text x="158.2" y="13.6">9</text>
<text x="160.8" y="13.6">OF 9</text>
</g>
<g font-size="1.6" fill="#004080">
<text x="32.9" y="18.4">VSS</text>
<text x="32.9" y="20.2">VSS</text>
<text x="32.9" y="21.9">VSS</text>
<text x="32.9" y="23.7">VSS</text>
<text x="68.8" y="18.4">VSS</text>
<text x="68.8" y="20.2">VSS</text>
<text x="68.8" y="21.9">VSS</text>
<text x="68.8" y="23.7">VSS</text>
<text x="125.3" y="21.9">VSS</text>
<text x="125.3" y="23.7">VSS</text>
<text x="32.9" y="25.5">VSS</text>
<text x="32.9" y="27.3">VSS</text>
<text x="32.9" y="29.1">VSS</text>
<text x="68.8" y="25.5">VSS</text>
<text x="68.8" y="27.3">VSS</text>
<text x="68.8" y="29.1">VSS</text>
<text x="125.3" y="25.5">VSS</text>
<text x="125.3" y="27.3">VSS</text>
<text x="125.3" y="29.1">VSS</text>
<text x="32.9" y="30.8">VSS</text>
<text x="32.9" y="32.6">VSS</text>
<text x="32.9" y="34.4">VSS</text>
<text x="68.8" y="30.8">VSS</text>
<text x="68.8" y="32.6">VSS</text>
<text x="68.8" y="34.4">VSS</text>
<text x="125.3" y="30.8">VSS</text>
<text x="125.3" y="32.6">VSS</text>
<text x="125.3" y="34.4">VSS</text>
<text x="32.9" y="36.2">VSS</text>
<text x="32.9" y="37.9">VSS</text>
<text x="32.9" y="39.7">VSS</text>
<text x="32.9" y="41.5">VSS</text>
<text x="68.8" y="36.2">VSS</text>
<text x="68.8" y="37.9">VSS</text>
<text x="68.8" y="39.7">VSS</text>
<text x="68.8" y="41.5">VSS</text>
<text x="125.3" y="36.2">VSS</text>
<text x="125.3" y="37.9">VSS</text>
<text x="125.3" y="39.7">VSS</text>
<text x="125.3" y="41.5">VSS</text>
<text x="32.9" y="43.3">VSS</text>
<text x="32.9" y="45.1">VSS</text>
<text x="32.9" y="46.8">VSS</text>
<text x="68.8" y="43.3">VSS</text>
<text x="68.8" y="45.1">VSS</text>
<text x="68.8" y="46.8">VSS</text>
<text x="125.3" y="43.3">VSS</text>
<text x="125.3" y="45.1">VSS</text>
<text x="125.3" y="46.8">VSS</text>
<text x="32.9" y="48.6">VSS</text>
<text x="32.9" y="50.4">VSS</text>
<text x="32.9" y="52.2">VSS</text>
<text x="32.9" y="53.9">VSS</text>
<text x="68.8" y="48.6">VSS</text>
<text x="68.8" y="50.4">VSS</text>
<text x="68.8" y="52.2">VSS</text>
<text x="68.8" y="53.9">VSS</text>
<text x="125.3" y="48.6">VSS</text>
<text x="125.3" y="50.4">VSS</text>
<text x="125.3" y="52.2">VSS</text>
<text x="125.3" y="53.9">VSS</text>
<text x="32.9" y="55.7">VSS</text>
<text x="32.9" y="57.5">VSS</text>
<text x="32.9" y="59.3">VSS</text>
<text x="68.8" y="55.7">VSS</text>
<text x="68.8" y="57.5">VSS</text>
<text x="68.8" y="59.3">VSS</text>
<text x="125.3" y="55.7">VSS</text>
<text x="125.3" y="57.5">VSS</text>
<text x="125.3" y="59.3">VSS</text>
<text x="32.9" y="61.1">VSS</text>
<text x="32.9" y="62.8">VSS</text>
<text x="32.9" y="64.6">VSS</text>
<text x="68.8" y="61.1">VSS</text>
<text x="68.8" y="62.8">VSS</text>
<text x="68.8" y="64.6">VSS</text>
<text x="125.3" y="61.1">VSS</text>
<text x="125.3" y="62.8">VSS</text>
<text x="125.3" y="64.6">VSS</text>
<text x="32.9" y="66.4">VSS</text>
<text x="32.9" y="68.2">VSS</text>
<text x="32.9" y="69.9">VSS</text>
<text x="32.9" y="71.7">VSS</text>
<text x="68.8" y="66.4">VSS</text>
<text x="68.8" y="68.2">VSS</text>
<text x="68.8" y="69.9">VSS</text>
<text x="68.8" y="71.7">VSS</text>
<text x="125.3" y="66.4">VSS</text>
<text x="125.3" y="68.2">VSS</text>
<text x="125.3" y="69.9">VSS</text>
<text x="125.3" y="71.7">VSS</text>
<text x="32.9" y="73.5">VSS</text>
<text x="32.9" y="75.3">VSS</text>
<text x="32.9" y="77.1">VSS</text>
<text x="68.8" y="73.5">VSS</text>
<text x="68.8" y="75.3">VSS</text>
<text x="68.8" y="77.1">VSS</text>
<text x="125.3" y="73.5">VSS</text>
<text x="125.3" y="75.3">VSS</text>
<text x="125.3" y="77.1">VSS</text>
<text x="32.9" y="78.8">VSS</text>
<text x="32.9" y="80.6">VSS</text>
<text x="32.9" y="82.4">VSS</text>
<text x="68.8" y="78.8">VSS</text>
<text x="68.8" y="80.6">VSS</text>
<text x="68.8" y="82.4">VSS</text>
<text x="125.3" y="78.8">VSS</text>
<text x="125.3" y="80.6">VSS</text>
<text x="125.3" y="82.4">VSS</text>
<text x="32.9" y="84.2">VSS</text>
<text x="32.9" y="86">VSS</text>
<text x="32.9" y="87.7">VSS</text>
<text x="32.9" y="89.5">VSS</text>
<text x="68.8" y="84.2">VSS</text>
<text x="68.8" y="86">VSS</text>
<text x="68.8" y="87.7">VSS</text>
<text x="68.8" y="89.5">VSS</text>
<text x="125.3" y="84.2">VSS</text>
<text x="125.3" y="86">VSS</text>
<text x="125.3" y="87.7">VSS</text>
<text x="125.3" y="89.5">VSS</text>
<text x="32.9" y="91.3">VSS</text>
<text x="32.9" y="93.1">VSS</text>
<text x="32.9" y="94.8">VSS</text>
<text x="68.8" y="91.3">VSS</text>
<text x="68.8" y="93.1">VSS</text>
<text x="68.8" y="94.8">VSS</text>
<text x="125.3" y="91.3">VSS</text>
<text x="125.3" y="93.1">VSS</text>
<text x="125.3" y="94.8">VSS</text>
<text x="32.9" y="96.6">VSS</text>
<text x="32.9" y="98.4">VSS</text>
<text x="32.9" y="100.2">VSS</text>
<text x="32.9" y="102">VSS</text>
<text x="68.8" y="96.6">VSS</text>
<text x="68.8" y="98.4">VSS</text>
<text x="68.8" y="100.2">VSS</text>
<text x="68.8" y="102">VSS</text>
<text x="125.3" y="96.6">VSS</text>
<text x="125.3" y="98.4">VSS</text>
<text x="125.3" y="100.2">VSS</text>
<text x="125.3" y="102">VSS</text>
<text x="151.3" y="98.4">VSS_NCTF#AR34</text>
<text x="152.4" y="100.2">VSS_NCTF#B34</text>
<text x="153.3" y="102">VSS_NCTF#B2</text>
<text x="32.9" y="103.7">VSS</text>
<text x="32.9" y="105.5">VSS</text>
<text x="32.9" y="107.3">VSS</text>
<text x="68.8" y="103.7">VSS</text>
<text x="68.8" y="105.5">VSS</text>
<text x="68.8" y="107.3">VSS</text>
<text x="125.3" y="103.7">VSS</text>
<text x="125.3" y="105.5">VSS</text>
<text x="125.3" y="107.3">VSS</text>
<text x="153.3" y="107.3">VSS_NCTF#B1</text>
<text x="32.9" y="109.1">VSS</text>
<text x="32.9" y="110.8">VSS</text>
<text x="32.9" y="112.6">VSS</text>
<text x="68.8" y="109.1">VSS</text>
<text x="68.8" y="110.8">VSS</text>
<text x="68.8" y="112.6">VSS</text>
<text x="125.3" y="109.1">VSS</text>
<text x="125.3" y="110.8">VSS</text>
<text x="125.3" y="112.6">VSS</text>
<text x="151.5" y="112.6">VSS_NCTF#AT35</text>
<text x="152.4" y="110.8">VSS_NCTF#AT1</text>
<text x="152.4" y="109.1">VSS_NCTF#A35</text>
<text x="32.9" y="114.4">VSS</text>
<text x="32.9" y="116.2">VSS</text>
<text x="32.9" y="118">VSS</text>
<text x="32.9" y="119.7">VSS</text>
<text x="68.8" y="114.4">VSS</text>
<text x="68.8" y="116.2">VSS</text>
<text x="68.8" y="118">VSS</text>
<text x="68.8" y="119.7">VSS</text>
<text x="125.3" y="114.4">VSS</text>
<text x="125.3" y="116.2">VSS</text>
<text x="125.3" y="118">VSS</text>
<text x="125.3" y="119.7">VSS</text>
<text x="150.1" y="119.7">RSVD_NCTF#AR35</text>
<text x="150.2" y="118">RSVD_NCTF#AP35</text>
<text x="150.2" y="114.4">RSVD_NCTF#AT33</text>
<text x="150.2" y="116.2">RSVD_NCTF#AT34</text>
<text x="32.9" y="121.5">VSS</text>
<text x="32.9" y="123.3">VSS</text>
<text x="32.9" y="125.1">VSS</text>
<text x="68.8" y="121.5">VSS</text>
<text x="68.8" y="123.3">VSS</text>
<text x="68.8" y="125.1">VSS</text>
<text x="125.3" y="121.5">VSS</text>
<text x="125.3" y="123.3">VSS</text>
<text x="125.3" y="125.1">VSS</text>
<text x="151" y="123.3">RSVD_NCTF#AR1</text>
<text x="151" y="125.1">RSVD_NCTF#AP1</text>
<text x="151.1" y="121.5">RSVD_NCTF#AT3</text>
<text x="32.9" y="126.8">VSS</text>
<text x="32.9" y="128.6">VSS</text>
<text x="32.9" y="130.4">VSS</text>
<text x="68.8" y="126.8">VSS</text>
<text x="68.8" y="128.6">VSS</text>
<text x="68.8" y="130.4">VSS</text>
<text x="125.3" y="126.8">VSS</text>
<text x="125.3" y="128.6">VSS</text>
<text x="125.3" y="130.4">VSS</text>
<text x="151.1" y="126.8">RSVD_NCTF#AT2</text>
<text x="152" y="128.6">RSVD_NCTF#C1</text>
<text x="152.1" y="130.4">RSVD_NCTF#A3</text>
<text x="32.9" y="132.2">VSS</text>
<text x="32.9" y="134">VSS</text>
<text x="32.9" y="135.7">VSS</text>
<text x="32.9" y="137.5">VSS</text>
<text x="68.8" y="132.2">VSS</text>
<text x="68.8" y="134">VSS</text>
<text x="68.8" y="135.7">VSS</text>
<text x="68.8" y="137.5">VSS</text>
<text x="125.3" y="132.2">VSS</text>
<text x="125.3" y="134">VSS</text>
<text x="125.3" y="135.7">VSS</text>
<text x="125.3" y="137.5">VSS</text>
<text x="151.1" y="132.2">RSVD_NCTF#C35</text>
<text x="151.2" y="134">RSVD_NCTF#B35</text>
<text x="151.2" y="135.7">RSVD_NCTF#A34</text>
<text x="151.2" y="137.5">RSVD_NCTF#A33</text>
<text x="32.9" y="139.3">VSS</text>
<text x="32.9" y="141.1">VSS</text>
<text x="32.9" y="142.8">VSS</text>
<text x="68.8" y="139.3">VSS</text>
<text x="68.8" y="141.1">VSS</text>
<text x="68.8" y="142.8">VSS</text>
<text x="125.3" y="139.3">VSS</text>
<text x="125.3" y="141.1">VSS</text>
<text x="125.3" y="142.8">VSS</text>
<text x="32.9" y="144.6">VSS</text>
<text x="32.9" y="146.4">VSS</text>
<text x="32.9" y="148.2">VSS</text>
<text x="32.9" y="150">VSS</text>
<text x="68.8" y="144.6">VSS</text>
<text x="68.8" y="146.4">VSS</text>
<text x="68.8" y="148.2">VSS</text>
<text x="68.8" y="150">VSS</text>
<text x="125.3" y="144.6">VSS</text>
<text x="125.3" y="146.4">VSS</text>
<text x="125.3" y="148.2">VSS</text>
<text x="125.3" y="150">VSS</text>
<text x="32.9" y="151.7">VSS</text>
<text x="32.9" y="153.5">VSS</text>
<text x="32.9" y="155.3">VSS</text>
<text x="68.8" y="151.7">VSS</text>
<text x="68.8" y="153.5">VSS</text>
<text x="68.8" y="155.3">VSS</text>
<text x="32.9" y="157.1">VSS</text>
<text x="32.9" y="158.8">VSS</text>
<text x="68.8" y="157.1">VSS</text>
<text x="68.8" y="158.8">VSS</text>
</g>
<g font-size="1.6" fill="#f00">
<text x="174.6" y="106.2">TP_MCP_VSS_NCTF6</text>
<text x="174.6" y="108">TP_MCP_VSS_NCTF1</text>
<text x="174.6" y="109.8">TP_MCP_VSS_NCTF2</text>
<text x="174.6" y="111.6">TP_MCP_VSS_NCTF7</text>
</g>
<g font-size="1.4">
<text x="261.9" y="191.3">21F,88,Sec.1,Hsin Tai Wu Rd.,Hsichih,</text>
<text x="261.9" y="193.1">Taipei Hsien 221, Taiwan, R.O.C</text>
</g>
</svg>
